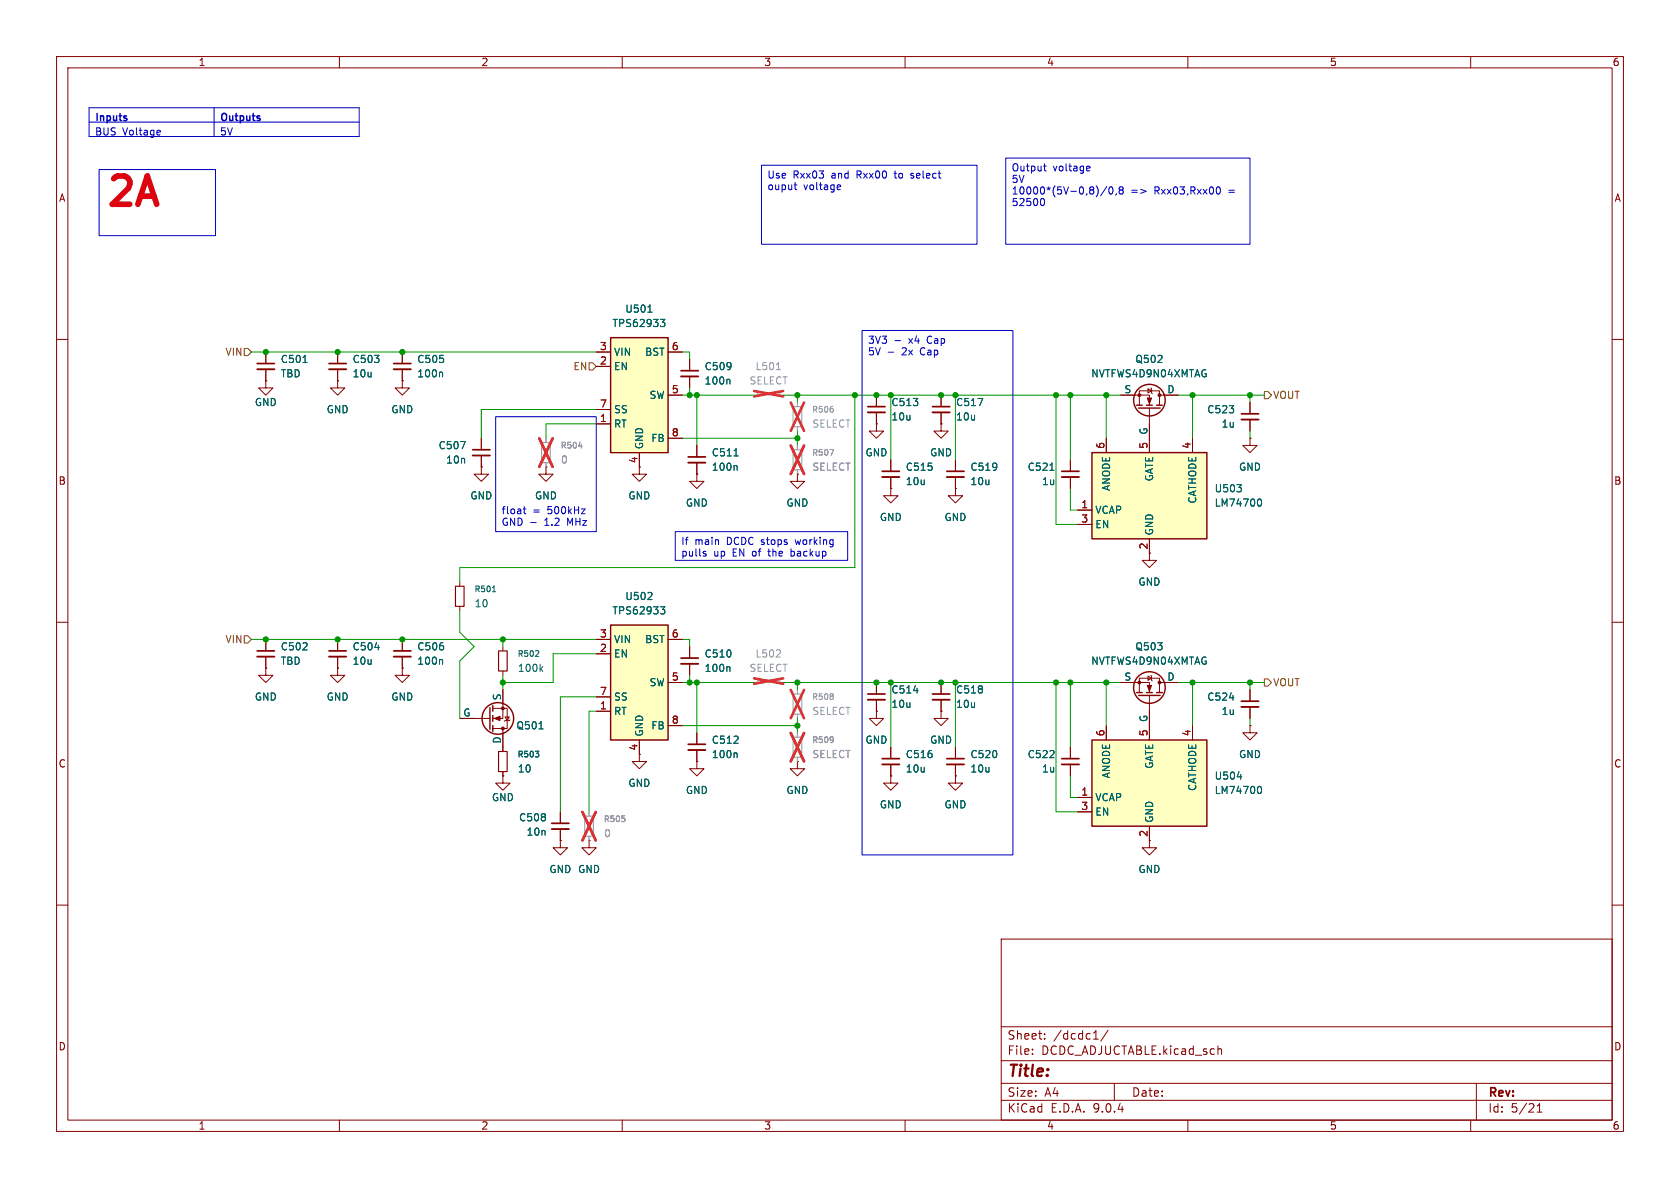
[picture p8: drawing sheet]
<svg xmlns="http://www.w3.org/2000/svg" width="297mm" height="210mm" viewBox="0 0 297 210" stroke-linecap="round" stroke-linejoin="round" font-family="sans-serif">
<g fill="none" stroke="#840000" stroke-width=".18">
<path d="M10 10h277v190h-277zM12 12h273v186h-273zM60 10v2M110 10v2M160 10v2M210 10v2M260 10v2M10 60h2M47 67.3v1.3h1.3l-1.3 1.3-1.3-1.3h1.3M47 67.3h.1M47 62.2v2.1M47 65.3v2"/>
<path d="M123.2 78.7v2.1M154.9 74.9v1.3h1.3l-1.3 1.3-1.2-1.3h1.2M154.9 74.9h.1M198.1 69.9h5.1v1.7M201.4 71.6v-2.5h3.6v2.5M202.9 68.7l.7 .4-.7 .4zM203.2 72.1v5.4M203.5 68.6l.1 .1v.8l.1 .1M205 69.9h3.3M221 71.1v2.1M221 74.2v2M285 60h2"/>
<path d="M123.2 83.8v1.3h1.3l-1.3 1.3-1.3-1.3h1.3M123.2 83.8h.1M123.2 81.8v2M141 83.8v1.3h1.2l-1.2 1.3-1.3-1.3h1.3M141 83.8h.1M157.5 86.4v1.2h1.2l-1.2 1.3-1.3-1.3h1.3M157.5 86.4h.1M189.2 81.3v2M189.2 84.3v2.1M10 110h2M47 118.1v1.3h1.3l-1.3 1.3-1.3-1.3h1.3M47 118.1h.1"/>
<path d="M47 113v2.1M47 116.1v2M59.7 118.1v1.3h1.3l-1.3 1.3-1.3-1.3h1.3M59.7 118.1h.1M59.7 113v2.1M59.7 116.1v2M71.1 118.1v1.3h1.3l-1.3 1.3-1.3-1.3h1.3M71.1 118.1h.1M71.1 113v2.1M71.1 116.1v2M285 110h2M154.9 120.7v2"/>
<path d="M154.9 123.7v2M166.4 120.7v2M166.4 123.7v2M189.2 132.1v2M189.2 135.1v2.1M221 121.9v2.1M221 125v2M10 160h2M177 166h108v32h-108zM285 160h2M60 198v2M110 198v2"/>
<path d="M160 198v2M177 194.5h108M177 191.5h108M177 187.5h108M177 181.5h108M182.5 186.3v.1M182.5 185.5v.1M184.7 183.6v.1M184.7 182.8v.1M193.3 183.7h.9M193.6 182.4l.1-.2v1.5M195.9 182.1l-1.3 2"/>
<path d="M197 191.5v3M210 198v2M215.3 185.5l.2-.1 .4 .1 .1 .9M260 198v2M261 191.5v6.5M271.7 196.6h.9M271.7 195.5l.5-.4v1.5"/>
</g>
<path d="M45.5 64.3h3M219.5 73.2h3M121.7 80.8h3M187.7 83.3h3.1M45.5 115.1h3M58.2 115.1h3M69.6 115.1h3M153.4 122.7h3.1M164.8 122.7h3.1M187.7 134.1h3.1M219.5 124h3" fill="none" stroke="#840000" stroke-width=".3"/>
<path d="M45.5 65.3h3M219.5 74.2h3M121.7 81.8h3M187.7 84.3h3.1M45.5 116.1h3M58.2 116.1h3M69.6 116.1h3M153.4 123.7h3.1M164.8 123.7h3.1M187.7 135.1h3.1M219.5 125h3" fill="none" stroke="#840000" stroke-width=".33"/>
<path d="M140.2 79.5h1.5v3.6h-1.5zM140.2 71.9h1.5v3.5h-1.5z" fill="none" stroke="#a1a1a1" stroke-width=".2"/>
<path d="M141 71.1v.8M141 75.4v.8M141 78.7v.8M141 83.1v.7" fill="none" stroke="#a1a1a1" stroke-width=".18"/>
<path d="M146.7 79.5h.7l-.5 1M147.3 72.3v.5" fill="none" stroke="#989898" stroke-width=".18"/>
<path d="M139.8 78.8l2.3 5M139.8 71.2l2.3 5M142.1 78.8l-2.3 5M142.1 71.2l-2.3 5" fill="none" stroke="#e12e31" stroke-width=".46"/>
<path d="M53.6 64.1h.7M129.8 80.6h.7M130.1 82.3l.2 .2v.6M185.6 83.1h.7M66.3 114.5h.8M78.1 116.6l.1 .2v.6M161.5 122.1h.8M217.4 123.4h.7" fill="none" stroke="#006464" stroke-width=".18"/>
<g fill="none" stroke="#840000" stroke-width=".25">
<path d="M200.9 71.6h1M201.3 72.1h3.8M202.7 71.6h1M204.5 71.6h1"/>
<circle cx="203.2" cy="70.7" r="2.79"/>
</g>
<g fill="#840000" stroke="#840000" stroke-width=".18">
<path d="M202.8 70.4h.8l-.4 1z"/>
<circle cx="205" cy="69.8" r=".25"/>
<circle cx="201.4" cy="69.8" r=".25"/>
</g>
<path d="M193 130.8h20.4v15.3h-20.4z" fill="#ffffc2"/>
<path d="M193 130.8h20.4v15.3h-20.4z" fill="none" stroke="#840000" stroke-width=".25"/>
<g fill="none" stroke="#840000" stroke-width=".18">
<path d="M71.1 62.2v2.1M71.1 65.3v2M85.1 77.5v2M121.9 63.5v2M121.9 66.5v2.1M154.9 69.9v2M154.9 72.9v2M166.4 74.9v1.3h1.2l-1.2 1.3-1.3-1.3h1.3M166.4 74.9h.1M166.4 69.9v2M166.4 72.9v2M85.1 82.6v1.2h1.3l-1.3 1.3-1.3-1.3h1.3"/>
<path d="M85.1 82.6h.1M85.1 80.5v2.1M96.5 82.6v1.2h1.3l-1.3 1.3-1.3-1.3h1.3M96.5 82.6h.1M113 82.6v1.2h1.3l-1.3 1.3-1.2-1.3h1.2M157.5 81.3v2M157.5 84.3v2.1M168.9 86.4v1.2h1.3l-1.3 1.3-1.3-1.3h1.3M168.9 86.4h.1M168.9 81.3v2M168.9 84.3v2.1M154.9 125.7v1.3h1.3l-1.3 1.3-1.2-1.3h1.2"/>
<path d="M154.9 125.7h.1M157.5 137.2v1.2h1.2l-1.2 1.3-1.3-1.3h1.3M157.5 137.2h.1M157.5 132.1v2M157.5 135.1v2.1M166.4 125.7v1.3h1.2l-1.2 1.3-1.3-1.3h1.3M166.4 125.7h.1M168.9 137.2v1.2h1.3l-1.3 1.3-1.3-1.3h1.3M168.9 137.2h.1M168.9 132.1v2M168.9 135.1v2.1M195.6 128.3v2.5"/>
<path d="M203.2 128.3v2.5M210.8 128.3v2.5M190.5 141h2.5M190.5 143.5h2.5M203.2 146.1v2.5"/>
</g>
<path d="M78.1 65.8l.1 .2v.6M81.4 78.1h.9l-.6 1.2M128.9 67l.1 .2v.7M172.9 70.4h.8l-.5 1.3M218.7 137.3h.8M222.5 139.1l.1-.1a.68 .68 0 0 1 .4 .6 .68 .68 0 0 1-.4 .7l-.1-.1" fill="none" stroke="#006464" stroke-width=".18"/>
<path d="M69.6 64.3h3M83.6 79.5h3M120.4 65.5h3M153.4 71.9h3.1M164.8 71.9h3.1M156 83.3h3M167.4 83.3h3M156 134.1h3M167.4 134.1h3" fill="none" stroke="#840000" stroke-width=".3"/>
<path d="M69.6 65.3h3M120.4 66.5h3M153.4 72.9h3.1M164.8 72.9h3.1M83.6 80.5h3M156 84.3h3M167.4 84.3h3M156 135.1h3M167.4 135.1h3" fill="none" stroke="#840000" stroke-width=".33"/>
<path d="M96.5 77.5v.7M133.3 69.9h.6l.1-.4 .4-.2 .3 .2 .2 .4 .1-.4 .4-.2 .3 .2 .2 .4 .1-.4 .4-.2 .4 .2 .1 .4 .2-.4 .3-.2 .4 .2 .1 .4h.5M96.5 81.8v.8" fill="none" stroke="#a1a1a1" stroke-width=".18"/>
<path d="M102.3 78.9h.6M137.3 65.3h.7" fill="none" stroke="#989898" stroke-width=".18"/>
<path d="M95.3 77.5l2.4 5M97.7 77.5l-2.4 5M133.3 69.1l5.2 1M138.5 69.1l-5.2 1" fill="none" stroke="#e12e31" stroke-width=".46"/>
<path d="M95.8 78.2h1.5v3.6h-1.5z" fill="none" stroke="#a1a1a1" stroke-width=".2"/>
<path d="M107.9 59.7h10.2v20.3h-10.2z" fill="#ffffc2"/>
<path d="M107.9 59.7h10.2v20.3h-10.2z" fill="none" stroke="#840000" stroke-width=".25"/>
<g fill="none" stroke="#840000" stroke-width=".18">
<path d="M105.4 62.2h2.5M105.4 64.8h2.5M105.4 72.4h2.5M105.4 74.9h2.5M118.1 62.2h2.5M118.1 69.9h2.5M118.1 77.5h2.5M221 77.5v1.2h1.2l-1.2 1.3-1.3-1.3h1.3M221 77.5h.1M113 80v2.6M203.2 97.8v1.3h1.3l-1.3 1.2-1.3-1.2h1.3M88.9 114.3v.8"/>
<path d="M88.9 118.6v.8M121.9 114.3v2M121.9 117.3v2.1M88.9 132.1v.7M88.9 136.4v.8M113 133.4v1.2h1.3l-1.3 1.3-1.2-1.3h1.2M123.2 134.6v1.3h1.3l-1.3 1.3-1.3-1.3h1.3M123.2 134.6h.1M123.2 129.5v2.1M123.2 132.6v2M141 134.6v1.3h1.2l-1.2 1.3-1.3-1.3h1.3M141 134.6h.1"/>
<path d="M221 128.3v1.2h1.2l-1.2 1.3-1.3-1.3h1.3M221 128.3h.1M99.1 148.6v1.3h1.2l-1.2 1.2-1.3-1.2h1.3M99.1 148.6h.1M104.1 148.6v1.3h1.3l-1.3 1.2-1.2-1.2h1.2M104.1 148.6h.1M203.2 148.6v1.3h1.3l-1.3 1.2-1.3-1.2h1.3"/>
</g>
<path d="M114.5 55.2h.8M116.7 56.5h.8l-.4 .4 .4 .2v.4l-.2 .2h-.4M94.6 116h.7M95.2 115.1v.4M95.6 118.2l.4 .5M96 117.8l-.5 .5M128.9 117.8l.1 .2v.7M94.6 132.8h.7l-.4 .4M95.2 133.3v.4M130.1 133.1l.2 .2v.6" fill="none" stroke="#006464" stroke-width=".18"/>
<path d="M120.4 116.3h3M121.7 131.6h3" fill="none" stroke="#840000" stroke-width=".3"/>
<path d="M120.4 117.3h3M121.7 132.6h3" fill="none" stroke="#840000" stroke-width=".33"/>
<path d="M133.3 120.7h.6l.1-.4 .4-.2 .3 .2 .2 .4 .1-.4 .4-.2 .3 .2 .2 .4 .1-.4 .4-.2 .4 .2 .1 .4 .2-.4 .3-.2 .4 .2 .1 .4h.5M141 121.9v.8M141 126.2v.8M141 129.5v.8M141 133.9v.7" fill="none" stroke="#a1a1a1" stroke-width=".18"/>
<path d="M137.2 116.1h.8M137.9 115v.4M147.3 122.7v.3M147.3 123.2v.4M147.3 130.4v.6M147.3 130.7v.1" fill="none" stroke="#989898" stroke-width=".18"/>
<path d="M133.3 119.9l5.2 1M138.5 119.9l-5.2 1M139.8 122l2.3 5M139.8 129.6l2.3 5M142.1 122l-2.3 5M142.1 129.6l-2.3 5" fill="none" stroke="#e12e31" stroke-width=".46"/>
<path d="M88.1 115.1h1.6v3.5h-1.6zM88.1 132.8h1.6v3.6h-1.6z" fill="none" stroke="#840000" stroke-width=".2"/>
<path d="M140.2 122.7h1.5v3.5h-1.5zM140.2 130.3h1.5v3.6h-1.5z" fill="none" stroke="#a1a1a1" stroke-width=".2"/>
<path d="M193 80h20.4v15.3h-20.4z" fill="#ffffc2"/>
<g fill="none" stroke="#840000" stroke-width=".25">
<path d="M193 80h20.4v15.3h-20.4zM86.6 125.1v3.8M87.1 124.7v1M87.1 126.5v1M87.1 128.3v1"/>
<circle cx="88" cy="127" r="2.79"/>
</g>
<g fill="none" stroke="#840000" stroke-width=".18">
<path d="M195.6 77.5v2.5M203.2 77.5v2.5M210.8 77.5v2.5M190.5 90.2h2.5M190.5 92.7h2.5M203.2 95.3v2.5M81.3 102.9v.7M81.3 107.2v.8M81.3 127h5.3M87.1 125.2h2.6v3.6h-2.6M88.9 121.9v5.1h-1.8M88.9 137.2v1.2h1.3l-1.3 1.3-1.3-1.3h1.3"/>
<path d="M88.9 137.2h.1M88.9 128.8v3.3M89.3 126.7h.7l-.3 .7zM90.2 127.3l-.2 .1h-.7l-.1 .1M99.1 143.5v2M99.1 146.6v2"/>
</g>
<path d="M218.7 85.7h.8l-.5 .5M219.4 86.3v.5M222.5 88.3l.1-.1a.68 .68 0 0 1 .4 .6 .68 .68 0 0 1-.4 .7l-.1-.1M87.1 104.6h.5M95.3 128.8h.7" fill="none" stroke="#006464" stroke-width=".18"/>
<path d="M103.4 144.3h1.5v3.5h-1.5z" fill="none" stroke="#a1a1a1" stroke-width=".2"/>
<path d="M104.1 143.5v.8M104.1 147.8v.8" fill="none" stroke="#a1a1a1" stroke-width=".18"/>
<path d="M110.4 144.7v.4" fill="none" stroke="#989898" stroke-width=".18"/>
<path d="M103 143.5l2.3 5.1M105.3 143.5l-2.3 5.1" fill="none" stroke="#e12e31" stroke-width=".46"/>
<g fill="#840000" stroke="#840000" stroke-width=".18">
<path d="M87.4 127l1-.4v.8z"/>
<circle cx="88.9" cy="128.8" r=".25"/>
<circle cx="88.9" cy="125.2" r=".25"/>
</g>
<path d="M80.5 103.6h1.5v3.6h-1.5z" fill="none" stroke="#840000" stroke-width=".2"/>
<path d="M97.5 145.5h3.1" fill="none" stroke="#840000" stroke-width=".3"/>
<path d="M97.5 146.6h3.1" fill="none" stroke="#840000" stroke-width=".33"/>
<path d="M107.9 110.5h10.2v20.3h-10.2z" fill="#ffffc2"/>
<g fill="none" stroke="#840000" stroke-width=".25">
<path d="M107.9 110.5h10.2v20.3h-10.2zM200.9 122.4h1M201.3 122.9h3.8M202.7 122.4h1M204.5 122.4h1"/>
<circle cx="203.2" cy="121.5" r="2.79"/>
</g>
<g fill="none" stroke="#840000" stroke-width=".18">
<path d="M47 67.3h.1M47 62.2v2.1M47 65.3v2M59.7 67.3v1.3h1.3l-1.3 1.3-1.3-1.3h1.3M59.7 67.3h.1M59.7 62.2v2.1M59.7 65.3v2M71.1 67.3v1.3h1.3l-1.3 1.3-1.3-1.3h1.3M71.1 67.3h.1M71.1 62.2v2.1M71.1 65.3v2M85.1 77.5v2"/>
<path d="M105.4 62.2h2.5M105.4 64.8h2.5M105.4 72.4h2.5M105.4 74.9h2.5M118.1 69.9h2.5M118.1 62.2h2.5M118.1 77.5h2.5M121.9 63.5v2M121.9 66.5v2.1M123.2 78.7v2.1M154.9 74.9h.1M154.9 69.9v2"/>
<path d="M154.9 72.9v2M166.4 74.9h.1M166.4 69.9v2M166.4 72.9v2M195.6 77.5v2.5M198.1 69.9h2.6M203.2 74.9v5.1M205.7 69.9h2.6M210.8 77.5v2.5M221 77.5h.1M221 71.1v2.1M221 74.2v2"/>
<path d="M85.1 82.6h.1M85.1 80.5v2.1M96.5 82.6h.1M113 80v2.6M123.2 83.8h.1M123.2 81.8v2M141 83.8h.1M157.5 86.4h.1M157.5 81.3v2M157.5 84.3v2.1M168.9 86.4h.1M168.9 81.3v2"/>
<path d="M168.9 84.3v2.1M189.2 81.3v2M189.2 84.3v2.1M190.5 90.2h2.5M190.5 92.7h2.5M203.2 95.3v2.5M47 118.1h.1M47 113v2.1M47 116.1v2M59.7 118.1h.1M59.7 113v2.1M59.7 116.1v2"/>
<path d="M71.1 118.1h.1M71.1 113v2.1M71.1 116.1v2M105.4 113h2.5M105.4 115.6h2.5M118.1 113h2.5M121.9 114.3v2M121.9 117.3v2.1M202.9 119.5l.7 .4-.7 .4zM203.5 119.4l.1 .1v.8l.1 .1M81.3 127h2.5M88.9 137.2h.1"/>
<path d="M88.9 121.9v2.6M88.9 129.5v3.3M88.9 136.4v.8M105.4 123.2h2.5M105.4 125.7h2.5M113 130.8v2.6M118.1 120.7h2.5M118.1 128.3h2.5M123.2 134.6h.1M123.2 129.5v2.1M123.2 132.6v2M141 134.6h.1"/>
<path d="M154.9 125.7h.1M154.9 120.7v2M154.9 123.7v2M157.5 137.2h.1M157.5 132.1v2M157.5 135.1v2.1M166.4 125.7h.1M166.4 120.7v2M166.4 123.7v2M168.9 137.2h.1M168.9 132.1v2M168.9 135.1v2.1"/>
<path d="M189.2 132.1v2M189.2 135.1v2.1M195.6 128.3v2.5M198.1 120.7h5.1v1.7M201.4 122.4v-2.5h3.6v2.5M203.2 122.9v7.9M205 120.7h3.3M210.8 128.3v2.5M221 128.3h.1M221 121.9v2.1M221 125v2M99.1 148.6h.1"/>
<path d="M99.1 143.5v2M99.1 146.6v2M104.1 148.6h.1M190.5 141h2.5M190.5 143.5h2.5M203.2 146.1v2.5"/>
</g>
<g fill="none" stroke="#006464" stroke-width=".18">
<path d="M114.5 55.2h.8M116.7 56.5h.8l-.4 .4 .4 .2v.4l-.2 .2h-.4M53.6 64.1h.7M78.1 65.8l.1 .2v.6M81.4 78.1h.9l-.6 1.2M128.9 67l.1 .2v.7M172.9 70.4h.8l-.5 1.3M129.8 80.6h.7M130.1 82.3l.2 .2v.6M185.6 83.1h.7M218.7 85.7h.8l-.5 .5M219.4 86.3v.5"/>
<path d="M222.5 88.3l.1-.1a.68 .68 0 0 1 .4 .6 .68 .68 0 0 1-.4 .7l-.1-.1M66.3 114.5h.8M78.1 116.6l.1 .2v.6M114.5 106h.8M115.2 104.8v.5M116.7 107.3h.8l-.4 .4 .4 .2v.4l-.2 .2h-.4M128.9 117.8l.1 .2v.7M94.6 132.8h.7l-.4 .4M95.2 133.3v.4M95.3 128.8h.7M130.1 133.1l.2 .2v.6M161.5 122.1h.8"/>
<path d="M217.4 123.4h.7M218.7 137.3h.8M222.5 139.1l.1-.1a.68 .68 0 0 1 .4 .6 .68 .68 0 0 1-.4 .7l-.1-.1"/>
</g>
<g fill="#840000" stroke="#840000" stroke-width=".18">
<path d="M202.8 121.2h.8l-.4 1z"/>
<circle cx="205" cy="120.6" r=".25"/>
<circle cx="201.4" cy="120.6" r=".25"/>
</g>
<path d="M58.2 64.3h3" fill="none" stroke="#840000" stroke-width=".3"/>
<path d="M58.2 65.3h3" fill="none" stroke="#840000" stroke-width=".33"/>
<path d="M43.2 61.6h.6l.6 .6-.6 .7h-.6zM104.1 64.1h.7l.6 .7-.6 .6h-.7zM223.5 69.2h.7l.6 .7-.6 .6h-.7zM43.2 112.4h.6l.6 .6-.6 .7h-.6zM223.5 120h.7l.6 .7-.6 .6h-.7z" fill="none" stroke="#725600" stroke-width=".18"/>
<path d="M17.2 20v1.3M21.2 20v1.1M39.3 20.2l.2-.2 .5 .2M41.7 20v1.1M44.8 20v1.1" fill="none" stroke="#0000c2" stroke-width=".25"/>
<g fill="none" stroke="#0000c2" stroke-width=".18">
<path d="M15.7 19.1h47.8v5h-47.8zM37.8 19.1v5M15.7 21.6h47.8M17.5 30h20.6v11.7h-20.6zM28.2 23l.2 .3-.7 .1M28.3 23.8l-.1 .1M134.6 29.2h38.1v14h-38.1zM140.4 32.7h.5M140.6 33.3l.3 .2M148.2 32.7h.4v.3l-.6 .1M148.6 33.5h-.4M161 31.4l.1 .1"/>
<path d="M161.2 30.6l-.2 .2 .2 .3M177.8 27.9h43.2v15.3h-43.2zM184.5 29.4h.5M184.7 28.9v1.1l.3 .2M184.7 35.6l-.2 .6-.1 .1h-.3M192.3 29.4h.3l.1 .3-.6 .1M192.6 30.2h-.3M195.7 33l-1.1 1.6M196.1 33.2l.2-.2a.68 .68 0 0 1 .5 .7 .68 .68 0 0 1-.5 .6l-.2-.1-.1-.4zM197.4 34.2l-.2 .3M198.1 33.6l-.3-.3 .3-.3h.2l.3 .3-.3 .3M198.1 33.6l-.3 .2 .1 .4 .2 .1 .3-.1 .2-.1v-.3l-.3-.2"/>
<path d="M198.1 33.6h.2M201.7 33.5l.9 .3-.9 .4M215.2 33.1l.1-.1a.68 .68 0 0 1 .5 .7 .68 .68 0 0 1-.5 .6l-.1-.1M152.4 58.4h26.7v92.7h-26.7zM87.6 73.7h17.8v20.3h-17.8zM157 62.3h1M158.2 60.2h1M92.5 90h.5M92.7 89.5v1.1l.3 .2M93.8 92.4h1M119.4 94h30.5v5.1h-30.5zM124.5 97.9h.3v.2l-.1 .2h-.3"/>
<path d="M124.5 97.5h.3M139.8 97v1.3M139.8 98.2l.2 .1M140 97.5h-.2"/>
</g>
<g fill="none" stroke="#009600" stroke-width=".18">
<path d="M44.4 62.2h61M105.4 74.9h-8.9v2.6M105.4 72.4h-20.3v5.1M120.6 69.9h12.7M120.6 62.2h1.3v1.3M120.6 77.5h20.4M121.9 68.6v1.3M123.2 69.9v8.8M138.4 69.9h59.7M141 69.9v1.2M141 76.2v2.5M151.1 69.9v30.4h-69.8v2.6"/>
<path d="M157.5 69.9v11.4M168.9 69.9v11.4M186.7 69.9v22.8h3.8M189.2 69.9v11.4M195.6 69.9v7.6M208.3 69.9h15.2M210.8 69.9v7.6M221 69.9v1.2M221 76.2v1.3M189.2 86.4v3.8h1.3M44.4 113h61M81.3 108v3.8l2.5 2.5-2.5 2.5v10.2"/>
<path d="M88.9 113v1.3M88.9 119.4v2.5M105.4 115.6h-7.6v5.1h-8.9M120.6 113h1.3v1.3M121.9 119.4v1.3M105.4 125.7h-1.3v17.8M105.4 123.2h-6.3v20.3M120.6 120.7h12.7M120.6 128.3h20.4M123.2 120.7v8.8M138.4 120.7h59.7M141 120.7v1.2"/>
<path d="M141 127v2.5M157.5 120.7v11.4M168.9 120.7v11.4M186.7 120.7v22.8h3.8M189.2 120.7v11.4M189.2 137.2v3.8h1.3M195.6 120.7v7.6M208.3 120.7h15.2M210.8 120.7v7.6M221 120.7v1.2M221 127v1.3"/>
</g>
<path d="M20.1 31.6l.7-.5h1.2l.7 .5M24.4 36.1l1.6-5 1.7 5" fill="none" stroke="#ff0013" stroke-width="1"/>
<path d="M102.3 78.9h.6M146.7 79.5h.7l-.5 1M147.3 130.4v.6M147.3 130.7v.1M110.4 144.7v.4" fill="none" stroke="#989898" stroke-width=".18"/>
<path d="M96.5 77.5v.7M141 78.7v.8M96.5 81.8v.8M141 83.1v.7M141 129.5v.8M141 133.9v.7M104.1 143.5v.8M104.1 147.8v.8" fill="none" stroke="#a1a1a1" stroke-width=".18"/>
<path d="M95.3 77.5l2.4 5M97.7 77.5l-2.4 5M139.8 78.8l2.3 5M142.1 78.8l-2.3 5M139.8 129.6l2.3 5M142.1 129.6l-2.3 5M103 143.5l2.3 5.1M105.3 143.5l-2.3 5.1" fill="none" stroke="#e12e31" stroke-width=".46"/>
<g fill="#009600" stroke="#009600" stroke-width=".18">
<circle cx="166.4" cy="69.9" r=".46"/>
<circle cx="157.5" cy="69.9" r=".46"/>
<circle cx="168.9" cy="69.9" r=".46"/>
<circle cx="151.1" cy="69.9" r=".46"/>
<circle cx="154.9" cy="69.9" r=".46"/>
<circle cx="168.9" cy="120.7" r=".46"/>
<circle cx="154.9" cy="120.7" r=".46"/>
<circle cx="166.4" cy="120.7" r=".46"/>
<circle cx="157.5" cy="120.7" r=".46"/>
<circle cx="141" cy="128.3" r=".46"/>
<circle cx="195.6" cy="69.9" r=".46"/>
<circle cx="210.8" cy="69.9" r=".46"/>
<circle cx="186.7" cy="69.9" r=".46"/>
<circle cx="189.2" cy="120.7" r=".46"/>
<circle cx="195.6" cy="120.7" r=".46"/>
<circle cx="186.7" cy="120.7" r=".46"/>
<circle cx="189.2" cy="69.9" r=".46"/>
<circle cx="210.8" cy="120.7" r=".46"/>
<circle cx="221" cy="69.9" r=".46"/>
<circle cx="221" cy="120.7" r=".46"/>
<circle cx="123.2" cy="69.9" r=".46"/>
<circle cx="121.9" cy="69.9" r=".46"/>
<circle cx="59.7" cy="62.2" r=".46"/>
<circle cx="47" cy="62.2" r=".46"/>
<circle cx="71.1" cy="113" r=".46"/>
<circle cx="47" cy="113" r=".46"/>
<circle cx="59.7" cy="113" r=".46"/>
<circle cx="71.1" cy="62.2" r=".46"/>
<circle cx="123.2" cy="120.7" r=".46"/>
<circle cx="88.9" cy="113" r=".46"/>
<circle cx="88.9" cy="120.7" r=".46"/>
<circle cx="121.9" cy="120.7" r=".46"/>
<circle cx="141" cy="120.7" r=".46"/>
<circle cx="141" cy="77.5" r=".46"/>
<circle cx="141" cy="69.9" r=".46"/>
</g>
<text font-size="7" fill="#ff0013" x="18.5" y="38.9">2A</text>
<text font-size="2.8" fill="#840000" x="178" y="190.9">Title:</text>
<g font-size="2.1" fill="#840000">
<text x="178" y="184">Sheet:</text>
<text x="186.2" y="184">/dcdc1/</text>
<text x="178" y="186.7">File:</text>
<text x="184.1" y="186.7">DCDC_ADJUCTABLE.kicad_sch</text>
<text x="178" y="196.9">KiCad</text>
<text x="178" y="194.1">Size:</text>
<text x="184.7" y="194.1">A4</text>
<text x="185.7" y="196.9">E.D.A.</text>
<text x="193.3" y="196.9">9.0.4</text>
<text x="200" y="194.1">Date:</text>
<text x="263" y="194.3">Rev:</text>
<text x="263" y="196.9">Id:</text>
<text x="267.1" y="196.9">5/21</text>
</g>
<g font-size="1.8" fill="#840000">
<text x="35" y="11.9">1</text>
<text x="85" y="11.9">2</text>
<text x="135" y="11.9">3</text>
<text x="185" y="11.9">4</text>
<text x="235" y="11.9">5</text>
<text x="285" y="11.9">6</text>
<text x="10.3" y="35.9">A</text>
<text x="285.3" y="35.9">A</text>
<text x="112.8" y="82" transform="rotate(-90 112.8 82)">4</text>
<text x="10.3" y="85.9">B</text>
<text x="285.3" y="85.9">B</text>
<text x="10.3" y="135.9">C</text>
<text x="285.3" y="135.9">C</text>
<text x="202.9" y="148" transform="rotate(-90 202.9 148)">2</text>
<text x="10.3" y="185.9">D</text>
<text x="285.3" y="185.9">D</text>
<text x="35" y="199.9">1</text>
<text x="85" y="199.9">2</text>
<text x="135" y="199.9">3</text>
<text x="185" y="199.9">4</text>
<text x="235" y="199.9">5</text>
<text x="285" y="199.9">6</text>
</g>
<g font-size="1.8" fill="#0000c2">
<text x="16.7" y="22">Inputs</text>
<text x="38.8" y="22">Outputs</text>
<text x="16.7" y="24.3">BUS</text>
<text x="21.7" y="24.3">Voltage</text>
<text x="38.8" y="24.3">5V</text>
<text x="135.6" y="31.9">Use</text>
<text x="135.6" y="33.9">ouput</text>
<text x="140.2" y="31.9">Rxx03</text>
<text x="142.1" y="33.9">voltage</text>
<text x="147.1" y="31.9">and</text>
<text x="151.7" y="31.9">Rxx00</text>
<text x="158.6" y="31.9">to</text>
<text x="161.7" y="31.9">select</text>
<text x="178.8" y="30.6">Output</text>
<text x="178.8" y="32.7">5V</text>
<text x="178.8" y="34.7">10000*(5V-0,8)/0,8</text>
<text x="186.2" y="30.6">voltage</text>
<text x="199.9" y="34.7">=&gt;</text>
<text x="204.2" y="34.7">Rxx03,Rxx00</text>
<text x="217.5" y="34.7">=</text>
<text x="178.8" y="36.8">52500</text>
<text x="153.4" y="61.1">3V3</text>
<text x="153.4" y="63.1">5V</text>
<text x="159.6" y="63.1">2x</text>
<text x="160.8" y="61.1">x4</text>
<text x="163" y="63.1">Cap</text>
<text x="164.2" y="61.1">Cap</text>
<text x="88.6" y="91">float</text>
<text x="88.6" y="93">GND -</text>
<text x="94.2" y="91">=</text>
<text x="96.4" y="93">1.2</text>
<text x="96.9" y="91">500kHz</text>
<text x="100.6" y="93">MHz</text>
<text x="120.3" y="96.7">If</text>
<text x="120.3" y="98.7">pulls</text>
<text x="122.8" y="96.7">main</text>
<text x="126.2" y="98.7">up</text>
<text x="128.6" y="96.7">DCDC stops</text>
<text x="129.6" y="98.7">EN of</text>
<text x="136.3" y="98.7">the</text>
<text x="140.5" y="98.7">backup</text>
<text x="141.1" y="96.7">working</text>
</g>
<g font-size="1.8" fill="#006464">
<text x="108.2" y="58">TPS62933</text>
<text x="110.4" y="55.5">U501</text>
<text x="49.5" y="64.4">C501</text>
<text x="62.2" y="64.4">C503</text>
<text x="73.7" y="64.4">C505</text>
<text x="108.5" y="63.1">VIN</text>
<text x="108.5" y="65.6">EN</text>
<text x="114" y="63.1">BST</text>
<text x="124.5" y="65.6">C509</text>
<text x="200.6" y="64.4">Q502</text>
<text x="45" y="72">GND</text>
<text x="49.5" y="66.9">TBD</text>
<text x="62.2" y="66.9">10u</text>
<text x="73.7" y="66.9">100n</text>
<text x="114.7" y="70.7">SW</text>
<text x="124.5" y="68.2">100n</text>
<text x="157.5" y="72">C513</text>
<text x="168.9" y="72">C517</text>
<text x="192.8" y="66.9">NVTFWS4D9N04XMTAG</text>
<text x="198.7" y="69.6">S</text>
<text x="206.3" y="69.6">D</text>
<text x="57.7" y="73.3">GND</text>
<text x="69.1" y="73.3">GND</text>
<text x="108.5" y="73.3">SS</text>
<text x="108.5" y="75.8">RT</text>
<text x="157.5" y="74.5">10u</text>
<text x="168.9" y="74.5">10u</text>
<text x="202.9" y="76.9" transform="rotate(-90 202.9 76.9)">G</text>
<text x="213.3" y="73.3">C523</text>
<text x="215.9" y="75.8">1u</text>
<text x="77.4" y="79.6">C507</text>
<text x="78.8" y="82.1">10n</text>
<text x="113.9" y="79.5" transform="rotate(-90 113.9 79.5)">GND</text>
<text x="115" y="78.3">FB</text>
<text x="125.7" y="80.9">C511</text>
<text x="125.7" y="83.4">100n</text>
<text x="152.9" y="80.9">GND</text>
<text x="160" y="83.4">C515</text>
<text x="164.3" y="80.9">GND</text>
<text x="171.5" y="83.4">C519</text>
<text x="181.6" y="83.4">C521</text>
<text x="218.9" y="83.4">GND</text>
<text x="83.1" y="88.5">GND</text>
<text x="94.5" y="88.5">GND</text>
<text x="111" y="88.5">GND</text>
<text x="121.2" y="89.8">GND</text>
<text x="138.9" y="89.8">GND</text>
<text x="160" y="86">10u</text>
<text x="171.5" y="86">10u</text>
<text x="184.1" y="86">1u</text>
<text x="196.4" y="86.9" transform="rotate(-90 196.4 86.9)">ANODE</text>
<text x="204.1" y="85.2" transform="rotate(-90 204.1 85.2)">GATE</text>
<text x="211.7" y="89.1" transform="rotate(-90 211.7 89.1)">CATHODE</text>
<text x="214.6" y="87.2">U503</text>
<text x="214.6" y="89.8">LM74700</text>
<text x="155.4" y="92.3">GND</text>
<text x="166.9" y="92.3">GND</text>
<text x="193.5" y="91">VCAP</text>
<text x="193.5" y="93.6">EN</text>
<text x="204.1" y="94.7" transform="rotate(-90 204.1 94.7)">GND</text>
<text x="83.8" y="107.5">10</text>
<text x="110.4" y="106.3">U502</text>
<text x="201.2" y="103.7">GND</text>
<text x="108.2" y="108.8">TPS62933</text>
<text x="108.5" y="113.9">VIN</text>
<text x="114" y="113.9">BST</text>
<text x="49.5" y="115.2">C502</text>
<text x="49.5" y="117.7">TBD</text>
<text x="62.2" y="115.2">C504</text>
<text x="62.2" y="117.7">10u</text>
<text x="73.7" y="115.2">C506</text>
<text x="73.7" y="117.7">100n</text>
<text x="91.4" y="119">100k</text>
<text x="108.5" y="116.4">EN</text>
<text x="124.5" y="116.4">C510</text>
<text x="124.5" y="119">100n</text>
<text x="192.8" y="117.7">NVTFWS4D9N04XMTAG</text>
<text x="200.6" y="115.2">Q503</text>
<text x="45" y="124.1">GND</text>
<text x="57.7" y="124.1">GND</text>
<text x="69.1" y="124.1">GND</text>
<text x="88.6" y="123.9" transform="rotate(-90 88.6 123.9)">S</text>
<text x="108.5" y="124.1">SS</text>
<text x="114.7" y="121.5">SW</text>
<text x="157.5" y="122.8">C514</text>
<text x="157.5" y="125.3">10u</text>
<text x="168.9" y="122.8">C518</text>
<text x="168.9" y="125.3">10u</text>
<text x="198.7" y="120.4">S</text>
<text x="206.3" y="120.4">D</text>
<text x="213.3" y="124.1">C524</text>
<text x="81.8" y="126.7">G</text>
<text x="88.6" y="131.5" transform="rotate(-90 88.6 131.5)">D</text>
<text x="91.2" y="129.1">Q501</text>
<text x="108.5" y="126.6">RT</text>
<text x="113.9" y="130.3" transform="rotate(-90 113.9 130.3)">GND</text>
<text x="115" y="129.1">FB</text>
<text x="125.7" y="131.7">C512</text>
<text x="152.9" y="131.7">GND</text>
<text x="164.3" y="131.7">GND</text>
<text x="202.9" y="127.7" transform="rotate(-90 202.9 127.7)">G</text>
<text x="215.9" y="126.6">1u</text>
<text x="91.4" y="136.8">10</text>
<text x="125.7" y="134.2">100n</text>
<text x="160" y="134.2">C516</text>
<text x="160" y="136.8">10u</text>
<text x="171.5" y="134.2">C520</text>
<text x="171.5" y="136.8">10u</text>
<text x="181.6" y="134.2">C522</text>
<text x="184.1" y="136.8">1u</text>
<text x="196.4" y="137.7" transform="rotate(-90 196.4 137.7)">ANODE</text>
<text x="204.1" y="136" transform="rotate(-90 204.1 136)">GATE</text>
<text x="218.9" y="134.2">GND</text>
<text x="86.9" y="141.8">GND</text>
<text x="111" y="139.3">GND</text>
<text x="121.2" y="140.6">GND</text>
<text x="138.9" y="140.6">GND</text>
<text x="155.4" y="143.1">GND</text>
<text x="166.9" y="143.1">GND</text>
<text x="193.5" y="141.8">VCAP</text>
<text x="211.7" y="139.9" transform="rotate(-90 211.7 139.9)">CATHODE</text>
<text x="214.6" y="138">U504</text>
<text x="214.6" y="140.6">LM74700</text>
<text x="91.7" y="145.4">C508</text>
<text x="93" y="147.9">10n</text>
<text x="193.5" y="144.4">EN</text>
<text x="204.1" y="145.5" transform="rotate(-90 204.1 145.5)">GND</text>
<text x="97" y="154.5">GND GND</text>
<text x="201.2" y="154.5">GND</text>
</g>
<g font-size="1.8" fill="#725600">
<text x="39.8" y="63.1">VIN</text>
<text x="101.3" y="65.6">EN</text>
<text x="225" y="70.7">VOUT</text>
<text x="39.8" y="113.9">VIN</text>
<text x="225" y="121.5">VOUT</text>
</g>
<g font-size="1.8" fill="#a90000">
<text x="106" y="62">3</text>
<text x="106" y="64.5">2</text>
<text x="118.7" y="62">6</text>
<text x="118.7" y="69.6">5</text>
<text x="106" y="72.1">7</text>
<text x="106" y="74.7">1</text>
<text x="118.7" y="77.2">8</text>
<text x="195.3" y="79.4" transform="rotate(-90 195.3 79.4)">6</text>
<text x="202.9" y="79.4" transform="rotate(-90 202.9 79.4)">5</text>
<text x="210.6" y="79.4" transform="rotate(-90 210.6 79.4)">4</text>
<text x="191.1" y="89.9">1</text>
<text x="191.1" y="92.5">3</text>
<text x="202.9" y="97.2" transform="rotate(-90 202.9 97.2)">2</text>
<text x="106" y="112.8">3</text>
<text x="118.7" y="112.8">6</text>
<text x="106" y="115.3">2</text>
<text x="106" y="122.9">7</text>
<text x="106" y="125.5">1</text>
<text x="118.7" y="120.4">5</text>
<text x="118.7" y="128">8</text>
<text x="195.3" y="130.2" transform="rotate(-90 195.3 130.2)">6</text>
<text x="202.9" y="130.2" transform="rotate(-90 202.9 130.2)">5</text>
<text x="210.6" y="130.2" transform="rotate(-90 210.6 130.2)">4</text>
<text x="112.8" y="132.8" transform="rotate(-90 112.8 132.8)">4</text>
<text x="191.1" y="140.7">1</text>
<text x="191.1" y="143.3">3</text>
</g>
<g font-size="1.8" fill="#989898">
<text x="133.5" y="65.6">L501</text>
<text x="132.4" y="68.2">SELECT</text>
<text x="143.5" y="75.8">SELECT</text>
<text x="99.1" y="82.1">0</text>
<text x="143.5" y="83.4">SELECT</text>
<text x="132.4" y="119">SELECT</text>
<text x="133.5" y="116.4">L502</text>
<text x="143.5" y="126.6">SELECT</text>
<text x="143.5" y="134.2">SELECT</text>
<text x="106.7" y="148.2">0</text>
</g>
<g font-size="1.4" fill="#989898">
<text x="143.5" y="73.1">R506</text>
<text x="99" y="79.5">R504</text>
<text x="143.5" y="80.7">R507</text>
<text x="143.5" y="123.9">R508</text>
<text x="143.5" y="131.5">R509</text>
<text x="106.6" y="145.5">R505</text>
</g>
<g font-size="1.4" fill="#006464">
<text x="83.8" y="104.9">R501</text>
<text x="91.4" y="116.3">R502</text>
<text x="91.4" y="134.1">R503</text>
</g>
</svg>
